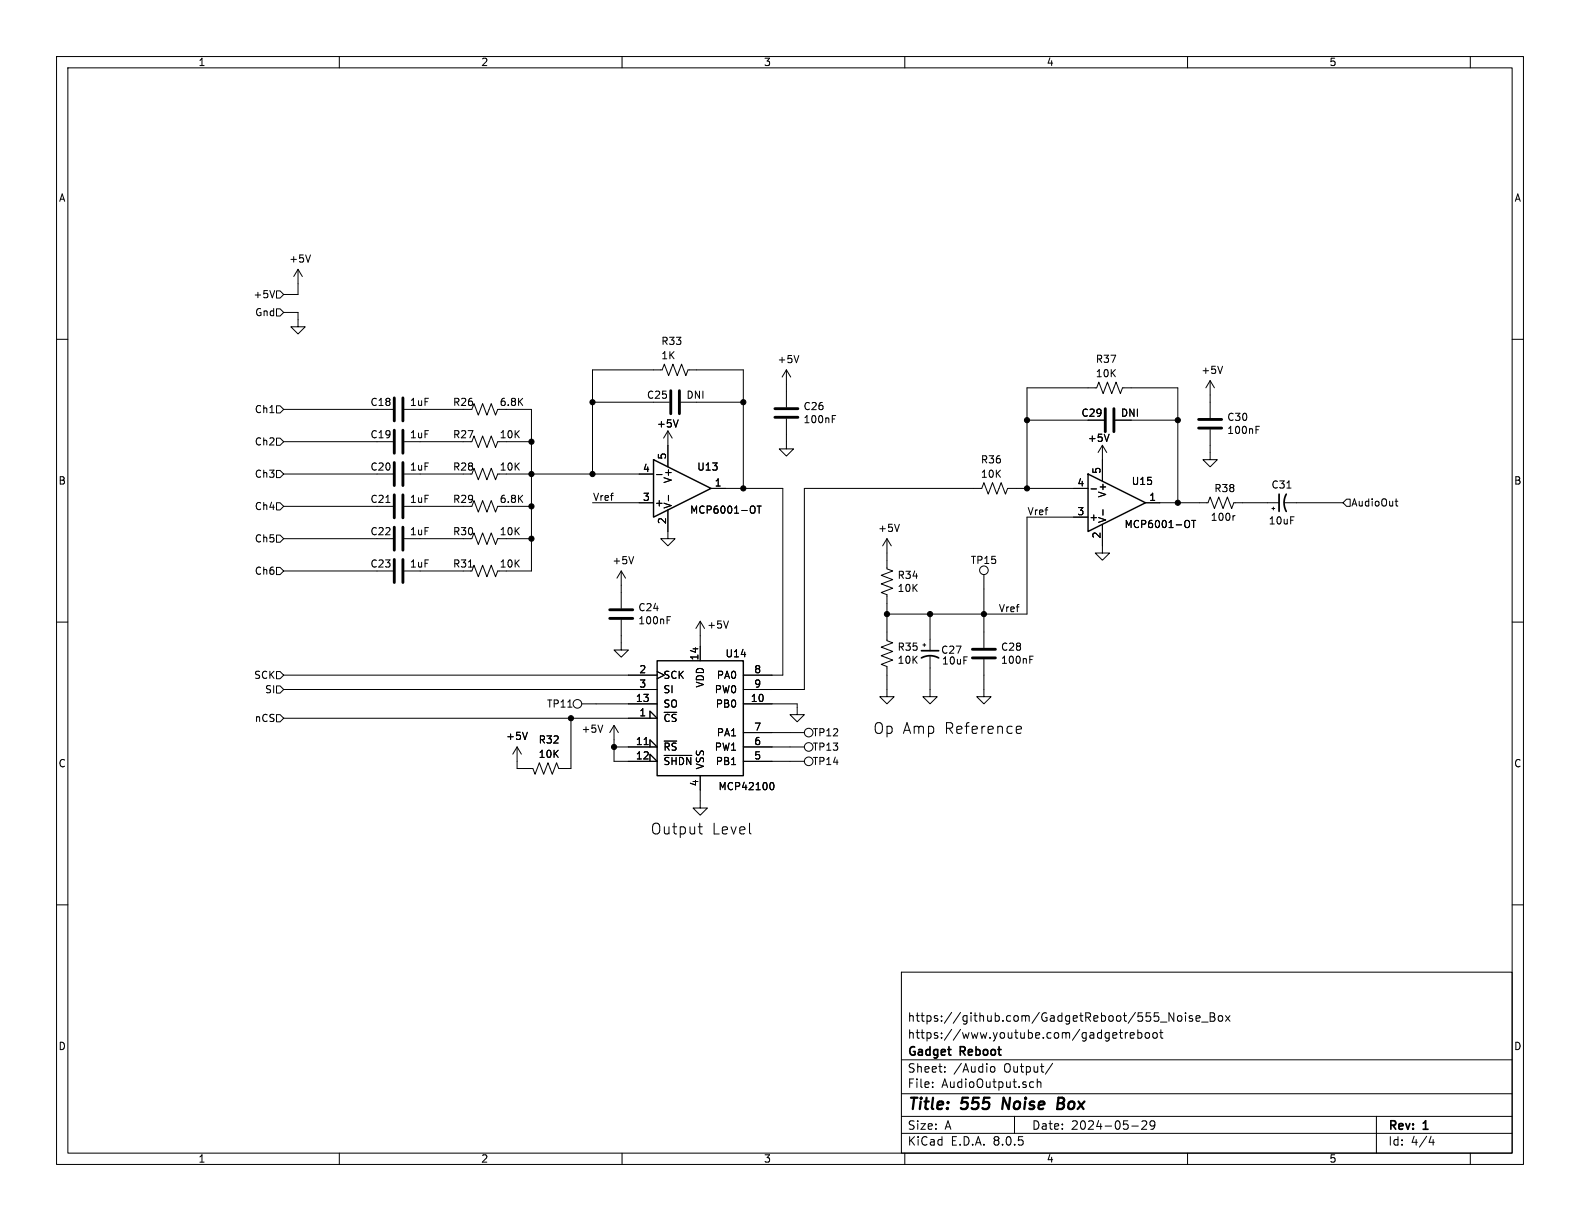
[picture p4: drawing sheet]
<svg xmlns="http://www.w3.org/2000/svg" width="279mm" height="216mm" viewBox="0 0 279 216" stroke-linecap="round" stroke-linejoin="round" font-family="sans-serif">
<g fill="none" stroke="#000" stroke-width=".18">
<path d="M10 10h259.4v195.9h-259.4zM12 12h255.4v191.9h-255.4zM60 10v2M110 10v2M160 10v2M210 10v2M260 10v2M10 60h2M48.6 51.4l-.5 1.2M48.9 54.6h.6l.7 .6-.7 .7h-.6zM48.9 51.4h.6l.7 .7-.7 .6h-.6zM50.2 55.2h2.5v2.6h1.3l-1.3 1.3-1.3-1.3h1.3"/>
<path d="M52.7 47.6l-.8 1.3M52.7 47.6v4.5h-2.5M52.7 47.6l.8 1.3M54.9 45.1l-.4 1.3M267.4 60h2M48.9 77.5h.6l.7 .6-.7 .6h-.6zM48.9 71.8h.6l.7 .6-.7 .6h-.6zM50.2 72.4h19.3M50.2 78.1h19.3M71.5 72.4h10.4M71.5 78.1h10.4M83.4 72.4l.4-1 .8 2 .7-2 .8 2 .8-2 .7 2 .4-1"/>
<path d="M83.4 78.1l.4-1 .8 2 .7-2 .8 2 .8-2 .7 2 .4-1M89.5 72.4h4.5v28.6h-4.5M89.5 78.1h4.5M104.8 71.1h13.6M118.1 76.2v6.4M118.1 76.2l-.8 1.3M118.1 76.2l.8 1.3M119.9 74.2l-.4 1.3M120.4 71.1h11M139.1 74v5.4h1.2l-1.2 1.2-1.3-1.2h1.3M139.1 65.4v6.6M139.1 65.4l-.8 1.3"/>
<path d="M139.1 65.4l.7 1.3M141.3 62.9l-.5 1.2M147.2 74.1h.4M147.2 73.5h.6M181.6 74.3h13.6M194.9 78.7v6.4M194.9 78.7l-.7 1.3M194.9 78.7l.8 1.3M196.1 76.8l-.4 1.2M197.2 74.3h11.1M214 75.9v5.4h1.3l-1.3 1.3-1.3-1.3h1.3M214 67.3v6.6"/>
<path d="M214 67.3l-.8 1.3M214 67.3l.8 1.3M216.2 64.8l-.4 1.2M222.1 76h.4M222.1 75.4h.6M48.9 94.6h.6l.7 .7-.7 .6h-.6zM48.9 83.2h.6l.7 .6-.7 .7h-.6zM48.9 88.9h.6l.7 .6-.7 .7h-.6zM50.2 95.3h19.3M50.2 89.5h19.3M50.2 83.8h19.3M68.2 88.8h.8"/>
<path d="M71.5 95.3h10.4M71.5 89.5h10.4M71.5 83.8h10.4M83.4 95.3l.4-1.1 .8 2.1 .7-2.1 .8 2.1 .8-2.1 .7 2.1 .4-1M83.4 83.8l.4-1 .8 2 .7-2 .8 2 .8-2 .7 2 .4-1M83.4 89.5l.4-1 .8 2.1 .7-2.1 .8 2.1 .8-2.1 .7 2.1 .4-1.1M89.5 95.3h4.5M89.5 89.5h4.5M89.5 83.8h26.1M104.8 83.8v-18.4h12.3l.4-1 .7 2 .8-2 .8 2 .7-2 .8 2 .4-1h9.7v21M104.8 88.9h10.8M112.1 98.4l-.5 1.3"/>
<path d="M116.1 83.9h1M118.1 90.2v5.1h1.3l-1.3 1.2-1.3-1.2h1.3M118.2 87.6v1M125.7 86.4h12.7v33h-7M133.3 89.5a.9 .9 0 0 1 0 1.2M133.9 89.5h.7M134.2 89.5v1.2M156.8 95.3v5.3l1.1 .4-2.1 .7 2.1 .8-2.1 .8 2.1 .7-2.1 .8 1 .4v8.1l1.1 .4-2.1 .7 2.1 .8-2.1 .8 2.1 .7-2.1 .8 1 .4v5.3h1.3l-1.3 1.3-1.2-1.3h1.2M156.8 95.3l-.7 1.2M156.8 95.3l.8 1.2M159 92.7l-.4 1.3M181.6 86.4v-17.8h12.3l.4-1 .8 2 .7-2 .8 2 .8-2 .7 2 .4-1h9.8v20.3"/>
<path d="M192.4 86.4h-14.2l-.4 1-.8-2.1-.7 2.1-.8-2.1-.7 2.1-.8-2.1-.4 1.1h-31.4v35.5h-10.8M192.4 91.4h-10.8v17.2h-24.8M192.9 86.5h1M194.9 92.7v5.1h1.3l-1.3 1.3-1.2-1.3h1.2M195 90.1v1M202.6 88.9h11l.4-1 .8 2 .7-2 .8 2 .7-2 .8 2 .4-1h8M210.2 92.1a.9 .9 0 0 1 0 1.1M210.7 92h.7M211.1 92v1.3M218.4 91.2h-.2M224.9 89.9h.5M225.2 89.7v.5"/>
<path d="M227.2 88.9h10.3M227.6 86.3h.7M238.1 88.3h.7v1.2h-.7l-.6-.6zM246.7 88.6h.5M246.9 88.2v1.1l.3 .2M10 110h2M48.9 100.3h.6l.7 .7-.7 .6h-.6zM48.9 118.7h.6l.7 .7-.7 .6h-.6zM50.2 101h19.3M50.2 119.4h66M71.5 101h10.4M82.8 100.3h.8"/>
<path d="M83.4 101l.4-1.1 .8 2.1 .7-2.1 .8 2.1 .8-2.1 .7 2.1 .4-1M109.9 109.6v5.3h1.2l-1.2 1.3-1.3-1.3h1.3M109.9 101l-.8 1.2M109.9 101v6.6M109.9 101l.7 1.2M116.2 118.7l1.3 .7-1.3 .6M118 109.6h.4M118 109h.6M123.8 109.9v6.9M123.8 109.9l-.7 1.2M123.8 109.9l.8 1.2M128.8 109.8l-.4 1.3"/>
<path d="M163.2 114h.5M163.4 113.8v.5M164.5 116.1v7.1h1.2l-1.2 1.3-1.3-1.3h1.3M164.5 108.6v6.5M174 116.6v6.6h1.3l-1.3 1.3-1.3-1.3h1.3M174 101.6v13M182.1 116.6h.4M182.1 116h.6M267.4 110h2M48.9 126.4h.6l.7 .6-.7 .6h-.6zM48.9 121.3h.6l.7 .6-.7 .7h-.6zM50.2 127h66l-1.3-1.3v1.3"/>
<path d="M50.2 121.9h66M91.4 132.1l-.7 1.3M91.4 132.1l.8 1.3M93.3 129.5l-.5 1.3M100.4 125h.7M101 127v8.9h-2.2l-.4-1-.7 2-.8-2-.8 2-.7-2-.8 2-.4-1h-2.8v-3.8M102.9 124.5h13.3M106.6 128.2l-.4 1.3M108.6 132.1h7.6l-1.3-1.3v1.3M108.6 128.3v6.3h7.6l-1.3-1.2v1.2M108.6 128.3l-.8 1.2M108.6 128.3l.7 1.2"/>
<path d="M113.9 131.7h.7M117.4 133.6h4.9M123.8 137.2v5.7h1.3l-1.3 1.2-1.2-1.2h1.2M131.4 124.5h9.6v1.9h1.2l-1.2 1.2-1.3-1.2h1.3M131.4 132.1h10.8M131.4 134.6h10.8M131.4 129.5h10.8M136.3 138.4h.1a.68 .68 0 0 1 .5 .6 .68 .68 0 0 1-.5 .6h-.1M180 128.4l.5 .1 .1 .4-.9 .1M180.5 129.6l-.5 .1M10 160h2M123.5 146.2h.7"/>
<path d="M123.7 147.2l.1 .2 .4 .1M267.4 160h2M159.4 171.9h108v32h-108zM206.7 179.1l.9 1.5v-1.5M208.3 179.7l.2-.1 .4 .1 .1 .6-.1 .2-.4 .1-.2-.2zM209.6 179.1v.1M209.6 179.6v1M210.9 179.7l-.4-.1-.2 .2 .1 .2 .5 .2v.3h-.6M214 179.1h.5l.2 .1 .1 .3-.3 .3a.4 .4 0 0 1 .4 .4 .4 .4 0 0 1-.3 .4h-.6zM214 179.8h.5M215.5 179.7l.2-.1 .4 .1 .1 .6-.1 .2-.4 .1-.2-.2zM216.7 179.6l.8 1"/>
<path d="M217.5 179.6l-.8 1M159.4 197.4h108M159.4 193.4h108M159.4 187.4h108M164.9 192.1v.2M164.9 191.4v.1M167.1 189.4v.2M167.1 188.7v.1M175.1 188.9l.3-.3 .4 .1 .1 .2v.4l-.1 .2-.4 .1-.3-.3M179.4 197.4v3M182.4 191.3l.4 .1M182.8 192.2l-.4 .1"/>
<path d="M183.4 191.4l.2-.1 .4 .1 .1 .9M183.4 190.8v1.5M186.1 188l-1.2 1.9M197.3 182.6l.2 .3-.7 .2M197.4 183.5l-.1 .1M197.9 182.6h.6M198.1 182.1v1.3l.4 .2M199 182.6v1M199.4 182.6l-.3 .1-.1 .2M199.9 183.1l.7-.2-.1-.2-.4-.1-.2 .2v.7h.6M200.1 199.1h1.2M201.2 182.7l.4-.1 .3 .3v.4l-.1 .2h-.6"/>
<path d="M201.2 182.1v1.5M201.9 198.3l.6-.1 .2 .1 .1 .3-.9 1.1h.9M202.6 182.7l.2-.1 .4 .1 .1 .6-.2 .2-.3 .1-.2-.2zM203.9 182.7l.2-.1 .5 .1v.6l-.1 .2-.4 .1-.2-.2zM204.2 198.8l-.3 .3h-.3l-.2-.3 .1-.5 .4-.1 .2 .1a.99 .99 0 0 1-.3 1.4h-.3M205.1 182.6h.5M205.3 182.1v1.3l.3 .2M211.5 180.1l.7-.2-.1-.2-.4-.1-.2 .2 .1 .7h.5M212.5 180.7h1.1M243.4 197.4v6.5M60 203.9v2M110 203.9v2"/>
<path d="M159.4 200.4h108M160 203.9v2M210 203.9v2M253.1 200.9l-.4 1.1h.9M253.4 201.5v1M260 203.9v2"/>
<circle cx="174" cy="100.8" r=".76"/>
<circle cx="102.1" cy="124.5" r=".76"/>
<circle cx="143" cy="132.1" r=".76"/>
<circle cx="143" cy="129.5" r=".76"/>
<circle cx="143" cy="134.6" r=".76"/>
</g>
<path d="M177.5 194.1l-.3 2M187.1 195.1h.6M187.7 195.1l.3 .1M187.9 194.1h-.7l-.3 2 1-.1M187.9 195l-.2 .1" fill="none" stroke="#000" stroke-width=".4"/>
<path d="M226.2 87.4v3M227.5 87.4a3.2 3.2 0 0 0 0 3M162.9 116.3a3.2 3.2 0 0 1 3.1 0M162.9 115.1h3.1" fill="none" stroke="#000" stroke-width=".3"/>
<g fill="none" stroke="#000" stroke-width=".51">
<path d="M69.7 70.4v4M69.7 76.1v4M71.2 70.4v4M71.2 76.1v4M118.6 69.1v4.1M120.1 69.1v4.1M137 73.8h4.1M137 72.3h4.1M195.5 72.3v4M197 72.3v4M212 75.7h4M212 74.2h4"/>
<path d="M69.7 81.8v4.1M69.7 87.5v4.1M69.7 93.2v4.1M69.7 98.9v4.1M71.2 81.8v4.1M71.2 87.5v4.1M71.2 93.2v4.1M71.2 98.9v4.1M107.8 109.3h4.1M107.8 107.8h4.1M172 116.3h4M172 114.8h4"/>
</g>
<path d="M115.6 81.3l10.1 5.1-10.1 5zM192.4 83.8l10.2 5.1-10.2 5.1zM116.2 116.8h15.2v20.4h-15.2z" fill="none" stroke="#000" stroke-width=".25"/>
<g fill="#000" stroke="#000" stroke-width=".18">
<circle cx="94" cy="78.1" r=".46"/>
<circle cx="104.8" cy="71.1" r=".46"/>
<circle cx="131.4" cy="71.1" r=".46"/>
<circle cx="181.6" cy="74.3" r=".46"/>
<circle cx="208.3" cy="74.3" r=".46"/>
<circle cx="94" cy="89.5" r=".46"/>
<circle cx="94" cy="83.8" r=".46"/>
<circle cx="94" cy="95.3" r=".46"/>
<circle cx="104.8" cy="83.8" r=".46"/>
<circle cx="131.4" cy="86.4" r=".46"/>
<circle cx="181.6" cy="86.4" r=".46"/>
<circle cx="208.3" cy="88.9" r=".46"/>
<circle cx="156.8" cy="108.6" r=".46"/>
<circle cx="164.5" cy="108.6" r=".46"/>
<circle cx="174" cy="108.6" r=".46"/>
<circle cx="101" cy="127" r=".46"/>
<circle cx="108.6" cy="132.1" r=".46"/>
</g>
<g font-size="2.8">
<text x="160.4" y="196.8">Title:</text>
<text x="170.1" y="196.8">555</text>
<text x="178.1" y="196.8">Noise</text>
<text x="188.6" y="196.8">Box</text>
</g>
<g font-size="2.7">
<text x="154.3" y="129.9">Op Amp</text>
<text x="167" y="129.9">Reference</text>
<text x="114.9" y="147.7">Output</text>
<text x="125.8" y="147.7">Level</text>
</g>
<g font-size="2.1">
<text x="160.4" y="183.9">https://www.youtube.com/gadgetreboot</text>
<text x="160.4" y="180.9">https://github.com/GadgetReboot/555_Noise_Box</text>
<text x="160.4" y="189.9">Sheet:</text>
<text x="160.4" y="187.1">Gadget</text>
<text x="168.6" y="189.9">/Audio</text>
<text x="169.9" y="187.1">Reboot</text>
<text x="177.6" y="189.9">Output/</text>
<text x="160.4" y="192.6">File:</text>
<text x="166.5" y="192.6">AudioOutput.sch</text>
<text x="160.4" y="202.8">KiCad</text>
<text x="160.4" y="200">Size:</text>
<text x="167.1" y="200">A</text>
<text x="168.1" y="202.8">E.D.A.</text>
<text x="175.7" y="202.8">8.0.5</text>
<text x="182.4" y="200">Date:</text>
<text x="189.4" y="200">2024-05-29</text>
<text x="245.4" y="200.2">Rev:</text>
<text x="245.4" y="202.8">Id:</text>
<text x="249.5" y="202.8">4/4</text>
<text x="251.8" y="200.2">1</text>
</g>
<g font-size="1.8">
<text x="35" y="11.9">1</text>
<text x="85" y="11.9">2</text>
<text x="135" y="11.9">3</text>
<text x="185" y="11.9">4</text>
<text x="235" y="11.9">5</text>
<text x="10.3" y="35.9">A</text>
<text x="267.7" y="35.9">A</text>
<text x="51" y="46.6">+5V</text>
<text x="44.7" y="52.9">+5V</text>
<text x="45" y="56.1">Gnd</text>
<text x="116.8" y="63.7">1K</text>
<text x="116.8" y="61.2">R33</text>
<text x="137.4" y="64.4">+5V</text>
<text x="193.7" y="64.4">R37</text>
<text x="65.4" y="72">C18</text>
<text x="72.4" y="72">1uF</text>
<text x="80" y="72">R26</text>
<text x="88.3" y="72">6.8K</text>
<text x="114.3" y="70.7">C25</text>
<text x="121.3" y="70.7">DNI</text>
<text x="193.7" y="66.9">10K</text>
<text x="212.3" y="66.3">+5V</text>
<text x="45" y="73.3">Ch1</text>
<text x="65.4" y="77.7">C19</text>
<text x="72.4" y="77.7">1uF</text>
<text x="80" y="77.7">R27</text>
<text x="88.3" y="77.7">10K</text>
<text x="116.1" y="75.8">+5V</text>
<text x="142" y="75">100nF</text>
<text x="142" y="72.7">C26</text>
<text x="191.1" y="73.9">C29</text>
<text x="198.1" y="73.9">DNI</text>
<text x="216.9" y="76.9">100nF</text>
<text x="216.9" y="74.6">C30</text>
<text x="45" y="79">Ch2</text>
<text x="65.4" y="83.4">C20</text>
<text x="72.4" y="83.4">1uF</text>
<text x="80" y="83.4">R28</text>
<text x="88.3" y="83.4">10K</text>
<text x="113.6" y="83.6">4</text>
<text x="117.9" y="81.4" transform="rotate(-90 117.9 81.4)">5</text>
<text x="123.2" y="83.4">U13</text>
<text x="173.4" y="82.1">R36</text>
<text x="192.3" y="78.3">+5V</text>
<text x="194.7" y="83.9" transform="rotate(-90 194.7 83.9)">5</text>
<text x="10.3" y="85.9">B</text>
<text x="45" y="84.7">Ch3</text>
<text x="65.4" y="89.1">C21</text>
<text x="72.4" y="89.1">1uF</text>
<text x="80" y="89.1">R29</text>
<text x="88.3" y="89.1">6.8K</text>
<text x="104.8" y="88.6">Vref</text>
<text x="113.6" y="88.6">3</text>
<text x="115.7" y="89.8">+</text>
<text x="119" y="85.5" transform="rotate(-90 119 85.5)">V+</text>
<text x="126.3" y="86.1">1</text>
<text x="173.4" y="84.7">10K</text>
<text x="190.4" y="86.1">4</text>
<text x="195.8" y="88.1" transform="rotate(-90 195.8 88.1)">V+</text>
<text x="200" y="86">U15</text>
<text x="203.1" y="88.6">1</text>
<text x="214.6" y="87.2">R38</text>
<text x="224.7" y="86.6">C31</text>
<text x="238.9" y="89.8">AudioOut</text>
<text x="267.7" y="85.9">B</text>
<text x="45" y="90.4">Ch4</text>
<text x="65.4" y="94.8">C22</text>
<text x="72.4" y="94.8">1uF</text>
<text x="80" y="94.8">R30</text>
<text x="88.3" y="94.8">10K</text>
<text x="117.9" y="92.8" transform="rotate(-90 117.9 92.8)">2</text>
<text x="119" y="90" transform="rotate(-90 119 90)">V-</text>
<text x="121.9" y="91">MCP6001-OT</text>
<text x="155.2" y="94.3">+5V</text>
<text x="181.6" y="91.2">Vref</text>
<text x="190.4" y="91.2">3</text>
<text x="192.5" y="92.3">+</text>
<text x="194.7" y="95.3" transform="rotate(-90 194.7 95.3)">2</text>
<text x="195.8" y="92.6" transform="rotate(-90 195.8 92.6)">V-</text>
<text x="198.8" y="93.6">MCP6001-OT</text>
<text x="214" y="92.3">100r</text>
<text x="224.3" y="92.9">10uF</text>
<text x="45" y="96.1">Ch5</text>
<text x="45" y="101.8">Ch6</text>
<text x="65.4" y="100.6">C23</text>
<text x="72.4" y="100.6">1uF</text>
<text x="80" y="100.6">R31</text>
<text x="88.3" y="100.6">10K</text>
<text x="108.2" y="100">+5V</text>
<text x="171.6" y="99.9">TP15</text>
<text x="158.6" y="102.6">R34</text>
<text x="158.6" y="104.9">10K</text>
<text x="112.8" y="110.6">100nF</text>
<text x="112.8" y="108.3">C24</text>
<text x="125" y="111.4">+5V</text>
<text x="176.5" y="108.3">Vref</text>
<text x="113" y="119.1">2</text>
<text x="123.6" y="116.9" transform="rotate(-90 123.6 116.9)">14</text>
<text x="128.2" y="116.4">U14</text>
<text x="133.3" y="119.1">8</text>
<text x="158.6" y="115.3">R35</text>
<text x="158.6" y="117.6">10K</text>
<text x="166.3" y="115.8">C27</text>
<text x="166.5" y="117.7">10uF</text>
<text x="176.9" y="117.6">100nF</text>
<text x="176.9" y="115.3">C28</text>
<text x="44.8" y="120.2">SCK</text>
<text x="46.8" y="122.8">SI</text>
<text x="96.6" y="125.3">TP11</text>
<text x="112.4" y="124.2">13</text>
<text x="113" y="121.7">3</text>
<text x="117.2" y="125.3">SO</text>
<text x="117.2" y="120.2">SCK</text>
<text x="117.2" y="122.8">SI</text>
<text x="124.7" y="121.7" transform="rotate(-90 124.7 121.7)">VDD</text>
<text x="126.3" y="122.8">PW0</text>
<text x="126.5" y="125.3">PB0</text>
<text x="126.7" y="120.2">PA0</text>
<text x="132.7" y="124.2">10</text>
<text x="133.3" y="121.7">9</text>
<text x="45" y="127.9">nCS</text>
<text x="89.4" y="131">+5V</text>
<text x="95.2" y="131.7">R32</text>
<text x="102.7" y="129.8">+5V</text>
<text x="112.4" y="131.8">11</text>
<text x="113" y="126.7">1</text>
<text x="117.2" y="127.9">~{CS}</text>
<text x="126.7" y="130.4">PA1</text>
<text x="133.3" y="131.8">6</text>
<text x="133.3" y="129.3">7</text>
<text x="143.6" y="130.4">TP12</text>
<text x="10.3" y="135.9">C</text>
<text x="95.2" y="134.2">10K</text>
<text x="112.4" y="134.4">12</text>
<text x="117.2" y="132.9">~{RS}</text>
<text x="117.2" y="135.5">~{SHDN}</text>
<text x="124.7" y="136.1" transform="rotate(-90 124.7 136.1)">VSS</text>
<text x="126.3" y="132.9">PW1</text>
<text x="126.5" y="135.5">PB1</text>
<text x="133.3" y="134.4">5</text>
<text x="143.6" y="132.9">TP13</text>
<text x="143.6" y="135.5">TP14</text>
<text x="267.7" y="135.9">C</text>
<text x="123.6" y="139.1" transform="rotate(-90 123.6 139.1)">4</text>
<text x="127" y="139.9">MCP42100</text>
<text x="10.3" y="185.9">D</text>
<text x="267.7" y="185.9">D</text>
<text x="35" y="205.8">1</text>
<text x="85" y="205.8">2</text>
<text x="135" y="205.8">3</text>
<text x="185" y="205.8">4</text>
<text x="235" y="205.8">5</text>
</g>
</svg>
